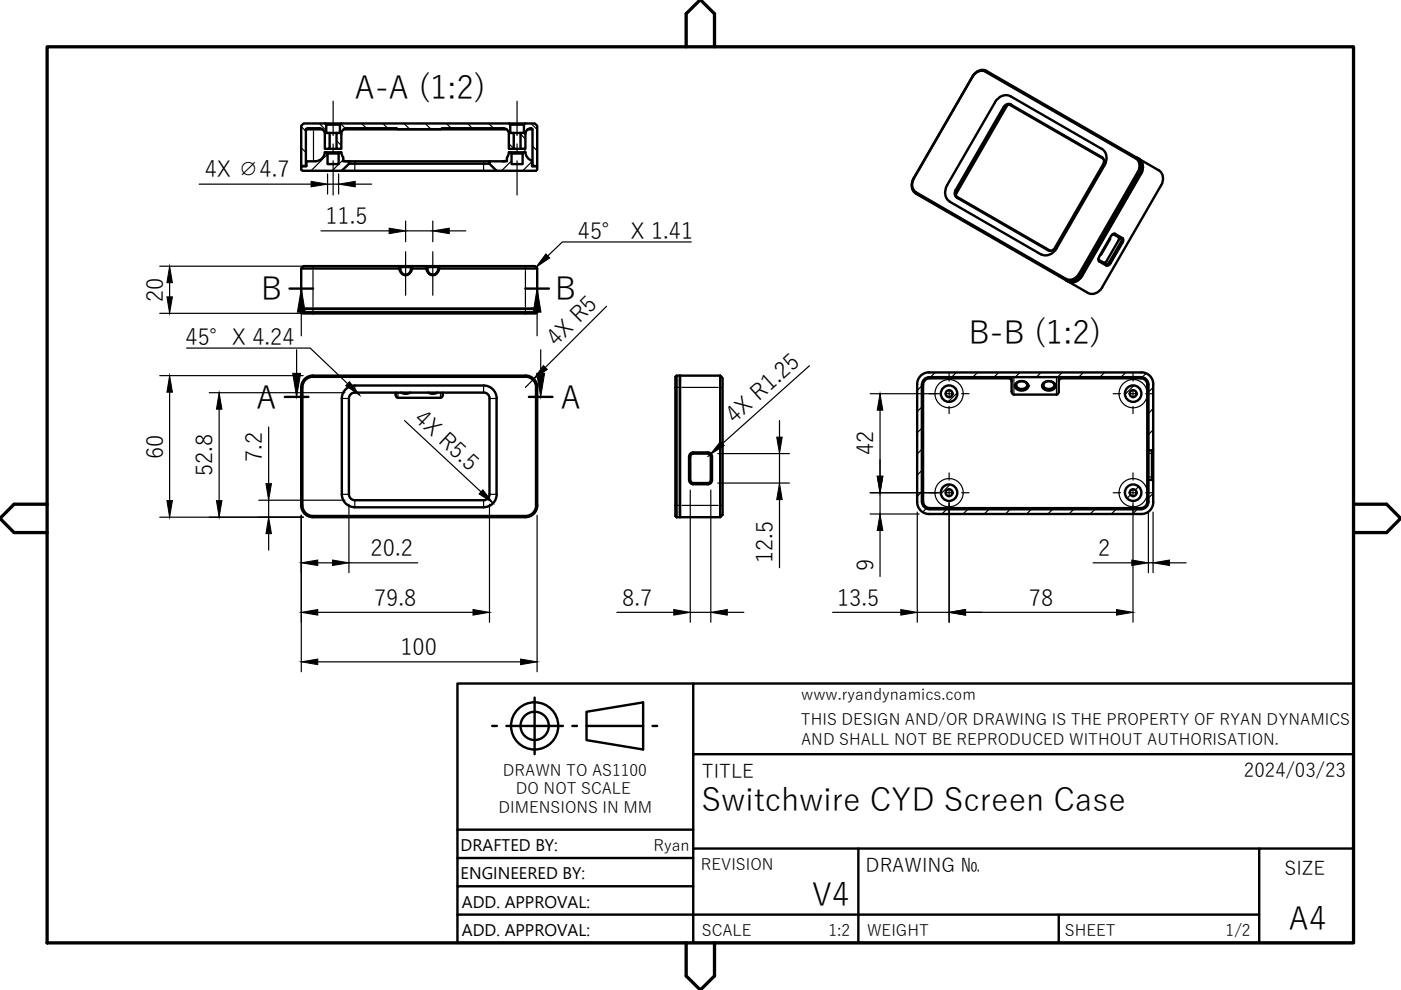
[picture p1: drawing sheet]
<svg xmlns="http://www.w3.org/2000/svg" width="297mm" height="210mm" viewBox="0 0 297 210" stroke-linecap="round" stroke-linejoin="round" font-family="sans-serif">
<!-- layer: Visible -->
<g fill="none" stroke="#000" stroke-width=".51">
<path d="M206.2 16.2a2.31 2.31 0 0 1 3-1.2l36.5 21.1a2.29 2.29 0 0 1 .5 3.2M206.2 16.2l-12.5 21.6a2.31 2.31 0 0 0 .5 3.2M64.9 35.2h.1M64.9 27.4h3.5M66.9 34.2a2.01 2.01 0 0 0 2-1.9h.3l.2 .2v2.3h2.4v-2.3l.3-.2h.3l.4 1.1v.8h1.2v.5l-1.5 1.5h-8.4l-.2-.2v-.7h1.1v-1.1h1.9M67.6 27.2a1.26 1.26 0 0 1 1.3 1.2M68.9 26.2h-4.5l-.5 .5v8.5h1v-7.8l.2-.2h2.5M68.9 26.2l.3 .2v1.8h.7v3.4h-1v-3.2M68.9 26.2h3.4M69.2 26.4h2.9M69.2 32.3h2.9M69.4 32.5h2.4"/>
<path d="M69.9 31.6h1.5M69.9 28.2h1.5M72.5 36.2h32.8M72.8 34.1l.9 .1M72.9 27.4h34.5M74 34.2h29.7M74 34.7h29.7M84.4 27.4l-.4-.2h-10.4a1.26 1.26 0 0 0-1.2 1.2M93.7 27.2h12.9a1.26 1.26 0 0 1 1.3 1.2M93.7 27.2l-.3 .2M107.5 34.1l-1 .1M107.9 32.3h.3l.3 .2v2.3h2.3v-2.3l.3-.2h.3a2 2 0 0 0 1.4 1.8"/>
<path d="M107.9 32.3l-.4 1.1v.8h-3.8v.5l1.6 1.5h8.3l.3-.2v-.7h-1.1v-1.2M107.9 26.2h-35.6l-.2 .2v1.8h-.7v3.4h1v-3.2M107.9 26.2l.3 .2v1.8h.7v3.4h-1v-3.2M107.9 26.2h3.4M108.2 26.4h2.9M108.2 32.3h2.9M108.5 32.5h2.3M108.9 28.2h1.5M108.9 31.6h1.5M111.4 28.4a1.23 1.23 0 0 1 1.2-1.2l.3 .2v7.8h1v-8.5l-.5-.5h-2.1l-.2 .2v1.8h-.7v3.4h1v-3.2M111.9 27.4h1M112.8 35.2h.1"/>
<path d="M200.8 39.3a2.57 2.57 0 0 0 .6 3.5M212.8 22.7l-10.2 17.6M213 22.9l-10.1 17.5a1.19 1.19 0 0 0 .2 1.7M213.5 22.3l-10.8 18.9M214 22.2l19.9 11.5M214.3 22.2l19.3 11.1a1.14 1.14 0 0 1 .3 1.6l-10.2 17.6M214.3 20.4l19.3 11.2M214.3 20.4a2.5 2.5 0 0 0-3.3 1.3l-10.2 17.6M214.3 22.1a1.14 1.14 0 0 0-1.5 .6M214.6 22.3a1.14 1.14 0 0 0-1.6 .6M233.6 31.6a2.5 2.5 0 0 1 .6 3.5M234.2 35.1l-10.2 17.6a2.57 2.57 0 0 1-3.3 1.2"/>
<path d="M240.8 33.6l-31.8-18.4a2.08 2.08 0 0 0-2.8 1l-12.5 21.7a2.11 2.11 0 0 0 .5 2.9M240.8 33.6a2.08 2.08 0 0 1 .4 2.8M241 33.4a2.33 2.33 0 0 1 .6 3.2l-12.6 21.7a2.31 2.31 0 0 1-3 1.1M241.2 36.4l-12.5 21.7M241.4 33.6a2.31 2.31 0 0 1 .5 3.2M241.9 36.8l-12.5 21.7a2.31 2.31 0 0 1-3 1.1M246.2 39.3l-12.5 21.7M63.9 56.9v8.5h50v-8.5h-20.8M84.6 56.4h-20.2l-.5 .5h20.7l.6 1.1 .9 .3 .7-.3 .6-1.1h3v-.5h-3M84.6 56.4l.3 .3M84.6 56.4h2.8M84.6 56.4v.5l.3 .1"/>
<path d="M84.9 56.7h2.2M84.9 57l.3 .9 .7 .4 .8-.3 .4-1M84.9 56.7v.3M87.2 56.7v.3M87.4 56.4l-.3 .3M87.4 56.9l-.3 .1M87.4 56.4v.5M90.4 56.9l.2 .1 .5 1 .5 .3 .8-.3 .5-1 .2-.1-.5 1.1-.8 .3-.8-.3zM90.6 56.7v.3M92.9 56.7v.3M93.1 56.4l-.2 .3M93.1 56.4h-2.7l.2 .3h2.3"/>
<path d="M93.1 56.4h20.3l.5 .5M93.2 56.4v.5M194.2 40.8l31.8 18.3a2.08 2.08 0 0 0 2.7-1M194.2 41.1l31.8 18.3M201.4 42.8l19.3 11.1M202.6 40.3a1.19 1.19 0 0 0 .3 1.6l19.3 11.2a1.15 1.15 0 0 0 1.5-.6M202.8 41.7l19.9 11.5M226 59.4l.4 .2M226.4 59.6l4.3 2.5a2.31 2.31 0 0 0 3-1.2M232.9 54.9l.1 .2M233 55.1l1.5 .9M233.1 54.4a.83 .83 0 0 0-.1 1l1.6 .9a.78 .78 0 0 0 .9-.5"/>
<path d="M235.2 55.6l-.2 .3-.5 .1M235.3 50.6h.1l-2 3.4-.1-.1M235.9 49.7h.2M236.1 49.7l1.6 .9 .1 .4-2.6 4.6M236.4 49.6l1.6 .9a.78 .78 0 0 1 0 1l-2.5 4.3M236.4 49.6a.78 .78 0 0 0-.8 .5l-2.6 4.3M237.1 50.3l.2 .4-.2 .3-2.5 4.3-.2 .3-.4 .1M63.9 66.2v-.7h50v.7M63.9 66.2h50l-.3 .3h-49.5zM65 65.4v.1M66.4 79.6h45M66.4 79.6a2.51 2.51 0 0 0-2.5 2.5"/>
<path d="M111.4 79.6a2.51 2.51 0 0 1 2.5 2.5M112.8 65.4v.1M143.4 79.6l-.2 .3v29.5l.2 .3M152.7 79.6l.5 .6v28.9l-.5 .6zM152.7 79.6h-8.5v30.1M197 79h45M197 78.9a2.51 2.51 0 0 0-2.5 2.6v25a2.51 2.51 0 0 0 2.5 2.5h45a2.51 2.51 0 0 0 2.5-2.5v-4.5l-.3-.3h-.7v4.7a1.6 1.6 0 0 1-1.6 1.6h-44.8a1.64 1.64 0 0 1-1.6-1.6M214.5 80v3a.64 .64 0 0 0 .5 .7h9a.63 .63 0 0 0 .5-.7v-3M242 78.9a2.48 2.48 0 0 1 2.5 2.6v13.7l-.3 .3h-.7v-13.9a1.6 1.6 0 0 0-1.6-1.6h-44.8a1.6 1.6 0 0 0-1.6 1.6M63.9 82.1v25.1M64.1 82.1a2.25 2.25 0 0 1 2.3-2.2h45a2.22 2.22 0 0 1 2.3 2.2M64.1 82.1v25.1"/>
<path d="M83.9 83.2v.4a.64 .64 0 0 0 .5 .7h9a.77 .77 0 0 0 .5-1.1M85.1 83.2a1.89 1.89 0 0 0 1.9 0M90.8 83.2a1.89 1.89 0 0 0 1.9 0M102.5 83.2h-27.3a1.26 1.26 0 0 0-1.2 1.3v20.3a1.26 1.26 0 0 0 1.2 1.3h27.3M102.5 81.7h-27.3a2.75 2.75 0 0 0-2.7 2.8v20.3a2.75 2.75 0 0 0 2.7 2.7l27.3 .1M102.5 83.2a1.26 1.26 0 0 1 1.3 1.3v20.3a1.22 1.22 0 0 1-1.3 1.3M102.5 81.7a2.75 2.75 0 0 1 2.8 2.8M105.3 84.5v20.3M113.6 82.1v25.1M113.9 82.1v25.1M144.1 80.7h.1M146.1 96.8v5"/>
<path d="M146.1 96.8a.88 .88 0 0 1 .9-.9h3.1a.88 .88 0 0 1 .9 .9v5M195.5 81.6v24.8M195.7 81.6v24.8M214.5 80.9a.63 .63 0 0 0-.5-.7h-16.9a1.34 1.34 0 0 0-1.4 1.4M215.5 81.2a1.58 1.58 0 0 1 2.5 .6 1.52 1.52 0 0 1-1.4 1 1.52 1.52 0 0 1-1.4-1zM215.8 81.1a1.28 1.28 0 0 1 2 .5 1.24 1.24 0 0 1-1.2 .9 1.24 1.24 0 0 1-1.2-.9zM221.2 81.2a1.58 1.58 0 0 1 2.6 .6 1.52 1.52 0 0 1-1.4 1 1.52 1.52 0 0 1-1.5-1zM221.5 81.1a1.28 1.28 0 0 1 2 .5 1.24 1.24 0 0 1-1.1 .9 1.24 1.24 0 0 1-1.2-.9zM224.5 80.9a.63 .63 0 0 1 .5-.7h16.9a1.34 1.34 0 0 1 1.3 1.4v24.8a1.34 1.34 0 0 1-1.3 1.3h-44.8a1.39 1.39 0 0 1-1.4-1.3M243.5 95.5v6.2M244.2 95.5v6.2M244.5 95.2v6.8"/>
<path d="M63.9 107.1a2.51 2.51 0 0 0 2.5 2.6h45a2.51 2.51 0 0 0 2.5-2.6M64.1 107.1a2.25 2.25 0 0 0 2.3 2.3h45a2.25 2.25 0 0 0 2.3-2.3M105.3 104.8a2.75 2.75 0 0 1-2.8 2.7M143.4 109.7v-30.1h.7v30.1M143.4 109.7h9.3M144.1 108.6h.1M146.3 101.8l.1-5a.62 .62 0 0 1 .6-.6h3.1a.62 .62 0 0 1 .6 .6v5M146.4 101.8a.62 .62 0 0 0 .6 .6h3.1a.62 .62 0 0 0 .6-.6M151 101.8a.88 .88 0 0 1-.9 .9h-3.1a.88 .88 0 0 1-.9-.9"/>
<circle cx="201.2" cy="83.5" r=".73"/>
<circle cx="201.2" cy="83.5" r="1.75"/>
<circle cx="240.3" cy="83.5" r=".73"/>
<circle cx="240.3" cy="83.5" r="1.75"/>
<circle cx="201.2" cy="104.5" r=".73"/>
<circle cx="201.2" cy="104.5" r="1.75"/>
<circle cx="240.3" cy="104.5" r=".73"/>
<circle cx="240.3" cy="104.5" r="1.75"/>
</g>
<!-- layer: Visible Narrow -->
<g fill="none" stroke="#000" stroke-width=".25">
<path d="M66.5 27.2v.2M66.5 27.8v6.1M75.2 34.2v.5M75.2 34.8v1.3M102.5 34.2v.5M102.5 34.8v1.3M111.3 31.6v.7M66.4 56.5v.4M66.4 57.4v7.6M111.4 56.5v.4M111.4 57.4v7.6M66.4 65.5v.9"/>
<path d="M66.4 79.7v.2M66.5 65.4v.1M111.3 65.4v.1M111.4 65.5v.9M111.4 79.7v.2M197.1 80v.2M214 80v.2M225 80v.2M241.9 80v.2M63.9 82.1h.2M72.5 84.5h1.4M75.2 81.8v1.4"/>
<path d="M84.4 83.3v1M93.4 83.3v1M102.5 81.8v1.4M103.9 84.5h1.3M113.7 82.1h.2M143.2 82.1h.2M143.5 82.1h.6M144.1 82.2h.1M144.6 82.1h7.7M146.1 96.8h.2M147 95.9v.3M150.1 95.9v.3"/>
<path d="M150.7 96.8h.2M152.7 82.1h.5M195.5 81.6h.2M215 80.2v3.3M224 80.2v3.3M243.2 81.6h.3M243.5 96.1h.7M244.3 96.1h.2M63.9 107.2h.2M66.4 109.4v.2M72.5 104.8h1.4M75.2 106.1v1.4"/>
<path d="M102.5 106.1v1.4M103.9 104.8h1.3M111.4 109.4v.2M113.7 107.2h.2M143.2 107.2h.2M143.5 107.2h.6M144.1 107.1h.1M144.6 107.2h7.7M146.1 101.8h.2M147 102.4v.3M150.1 102.4v.3M150.7 101.8h.2"/>
<path d="M152.7 107.2h.5M195.5 106.4h.2M197.1 107.7v.3M241.9 107.7v.3M243.2 106.4h.3M243.5 101.1h.7M244.3 101.1h.2"/>
<circle cx="201.2" cy="83.5" r="3"/>
<circle cx="240.3" cy="83.5" r="3"/>
<circle cx="201.2" cy="104.5" r="3"/>
<circle cx="240.3" cy="104.5" r="3"/>
</g>
<!-- layer: Visible -->
<circle cx="90.4" cy="56.9" r=".25" fill="#000"/>
<!-- layer: TitleBlock -->
<g fill="none" stroke="#000" stroke-width=".51">
<path d="M104.4 153.9h.9M107.4 153.9h12M113.3 147.9v12M121.3 153.9h1M124.4 150.9l12-2v10l-12-2zM124.4 153.9h12M138.3 153.9h1M147 159.9v-15h140v15M147 144.9h-50v31M147 179.9v-20h140v20M147 175.9h-50v6M182 179.9v14h-35v6h35"/>
<path d="M267 179.9h20v20h-20zM267 179.9h-120v14h-50v6h50M147 187.9h-50v6M147 181.9h-50v6M224.5 193.9v6M267 193.9h-85v6h85"/>
<circle cx="113.4" cy="153.9" r="5"/>
<circle cx="113.4" cy="153.9" r="3"/>
</g>
<!-- layer: Border -->
<path d="M148.5 0l-3 2.9v7M148.5 -.1l3 3v7M10 9.9h277v190h-277zM10 106.9h-7l-3 3 3 3h7M287 106.9h7l3 3-3 3h-7M145.5 199.9v7l3 3 3-3v-7" fill="none" stroke="#000" stroke-width=".7"/>
<!-- layer: FD_Dimensions -->
<g fill="none" stroke="#000" stroke-width=".25">
<path d="M42.2 39h23.8M69.4 36.9v4.2M69.4 39h2.4M71.8 36.9v4.2M75.3 39h3.5M33.9 56.4h30.4M36 59.9v3M68.1 49h14.4M86 46.9v4.4M86 49h5.8M91.8 46.9v4.4M95.2 49h3.6"/>
<path d="M33.9 66.4h30.4M33.9 79.6h30.4M128.6 64.9l-13 13M171.6 77.5l-18.4 16.6M36 83.2v22.9M44.4 83.3h28.7M46.5 86.8v19.3M57 90.5v12M85.8 89.2l16.2 15.1M113.1 80.4l-1.7 1.8M150.5 96.4l-.4 .4M152.2 96.2h15.2"/>
<path d="M165.3 89.2v3.5M165.3 96.2v6.2M184.5 83.5h14.6M186.6 87v14M33.9 109.7h30.4M54.9 106.1h18.2M57 106.1v3.6M57 113.1v3.5M63.9 109.3v33.1M67.4 119.3h3.1M74 106.9v14.5M74 119.3h14.6"/>
<path d="M103.8 106.9v25M113.9 109.3v33.1M146.3 103.9v28M150.7 103.9v28M152.2 102.4h15.2M165.3 105.9v14.5M184.5 109h10.4M184.5 104.5h14.6M186.6 104.5v4.5M186.6 112.5v9.7M194.5 108.6v23.3M201.2 106.6v25.3"/>
<path d="M231.8 119.3h8.2M240.2 106.6v25.3M243.5 119.3h1M243.5 108.5v12.9M244.5 108.6v12.8M248 119.3h3.5M67.4 129.8h32.9M130.8 129.8h12.1M146.3 129.8h4.4M154.2 129.8h3.5M176.5 129.8h14.5M194.5 129.8h6.7"/>
<path d="M204.7 129.8h32M67.4 140.3h43"/>
</g>
<g fill="#000" stroke="#000" stroke-width=".21">
<path d="M66 38.5l3.4 .5-3.4 .6zM71.8 39l3.5-.5v1.1zM36 56.4l.6 3.5h-1.2zM82.5 48.4l3.5 .6-3.5 .5zM91.8 49l3.4-.6v1.1zM35.4 62.9h1.2l-.6 3.5zM115.2 77.5l.8 .8-2.9 2.1zM36 79.6l.6 3.6h-1.2zM46.5 83.3l.6 3.5h-1.2zM152.8 93.6l.7 .9-3 1.9zM164.7 92.7h1.1l-.5 3.5zM186.6 83.5l.6 3.5h-1.2z"/>
<path d="M35.4 106.1h1.2l-.6 3.6zM45.9 106.1h1.2l-.6 3.6zM57 109.7l.6 3.4h-1.2zM56.4 102.5h1.2l-.6 3.6zM63.9 119.3l3.5-.6v1.2zM70.5 118.7l3.5 .6-3.5 .6zM102.4 103.9l2.1 2.8-2.9-2zM165.3 102.4l.5 3.5h-1.1zM186 101h1.2l-.6 3.5zM186.6 109l.6 3.5h-1.2zM240 118.7l3.5 .6-3.5 .6zM244.5 119.3l3.5-.6v1.2z"/>
<path d="M63.9 140.3l3.5-.6v1.2zM63.9 129.8l3.5-.6v1.2zM100.3 129.2l3.5 .6-3.5 .6zM110.4 139.7l3.5 .6-3.5 .6zM142.9 129.2l3.4 .6-3.4 .6zM150.7 129.8l3.5-.6v1.2zM191 129.2l3.5 .6-3.5 .6zM201.2 129.8l3.5-.6v1.2zM236.7 129.2l3.5 .6-3.5 .6z"/>
</g>
<!-- layer: Leaders -->
<path d="M115.7 53.8l.8 .9-2.9 2zM74.1 80.9l2.1 2.9-2.9-2z" fill="#000" stroke="#000" stroke-width=".21"/>
<path d="M146.6 51.3h-27.4l-3.1 3M39.6 73.8h26.2l7.9 7.6" fill="none" stroke="#000" stroke-width=".25"/>
<!-- layer: Smart Centers -->
<g fill="none" stroke="#000" stroke-width=".25">
<path d="M70.6 21.5v7.2M70.6 30.5v1.8M70.6 34.1v7.3M109.6 21.5v7.2M109.6 30.5v1.8M109.6 34.1v7.3M86 53.4v9.2M91.8 53.4v9.2M201.2 79.2v1.6M240.2 79.2v1.6M197 83.5h1.5M200.3 83.5h1.8"/>
<path d="M201.2 82.6v1.8M201.2 86.2v1.5M203.9 83.5h1.5M236 83.5h1.6M239.3 83.5h1.8M240.2 82.6v1.8M240.2 86.2v1.5M242.9 83.5h1.6M197 104.5h1.5M200.3 104.5h1.8M201.2 100.3v1.5M201.2 103.6v1.8"/>
<path d="M201.2 107.2v1.5M203.9 104.5h1.5M236 104.5h1.6M239.3 104.5h1.8M240.2 100.3v1.5M240.2 103.6v1.8M240.2 107.2v1.5M242.9 104.5h1.6"/>
</g>
<!-- layer: Hatching -->
<g fill="none" stroke="#000" stroke-width=".25">
<path d="M63.9 31.3l1 1M63.9 26.9l1 .9M67.7 26.2l1.5 1.5M69.4 32.7l-3.4 3.5M69.7 28.2l.2 .2M71.4 29.8l1 1.1M72.3 26.3l1 1M72.8 33.9l-2.4 2.3M76.7 26.2l1 1M81.2 26.2l1 1M85.7 26.2l1.2 1.2M90.2 26.2l1.2 1.2"/>
<path d="M94.7 26.2l1 1M99.1 26.2l1 1M103.6 26.2l1 1M103.9 34.2l-.2 .1M107.9 30.5l1 1M108.5 34.1l-2.1 2.1M110.4 28.4l1 1.1M112.6 26.2l1.3 1.3M112.8 34.3l-2 1.9M112.9 31l1 1M198.3 79l-1 1M202.8 79l-1 1"/>
<path d="M207.3 79l-1.1 1M211.8 79l-1.1 1M216.2 79l-1 1M220.7 79l-1 1M225.2 79l-1 1M229.7 79l-1 1M234.2 79l-1 1M238.7 79l-1 1M243 79.2l-.9 .8M195.5 81.8l-1 1M195.5 86.3l-1 1M195.5 90.8l-1 1"/>
<path d="M195.5 95.2l-1 1M195.5 99.7l-1 1M203 83.3l-2 1.9M240.4 81.7l-1.9 2M244.5 82.2l-1 1M244.5 86.6l-1 1.1M244.5 91.1l-1 1.1M195.5 104.2l-1 1M196.4 107.8l-.8 .8M200.7 108l-1 1M201.4 102.7l-1.9 2M205.2 108l-1 1"/>
<path d="M209.7 108l-1 1M214.2 108l-1 1M218.7 108l-1 1M223.2 108l-1 1M227.6 108l-.9 1M232.1 108l-1 1M236.6 108l-1 1M239.7 104.9l-.8 .8M241.1 108l-1 1M241.4 103.2l-.7 .7M244.5 104.6l-1 1"/>
</g>
<!-- layer: Section Lines -->
<path d="M61.4 61.2h5M111.4 61.2h5M60.4 84.2h5M112.1 84.2h5" fill="none" stroke="#000" stroke-width=".51"/>
<path d="M62.9 74.2v5M63.9 66.2v5M113.9 66.2v5M114.6 74.2v5" fill="none" stroke="#000" stroke-width=".25"/>
<path d="M63.9 61.2l.8 5h-1.6zM62.1 79.2h1.6l-.8 5zM113.9 61.2l.8 5h-1.6zM113.8 79.2h1.7l-.9 5z" fill="#000" stroke="#000" stroke-width=".21"/>
<g font-size="6.7">
<text x="75.2" y="21">A-A (1:2)</text>
<text x="55.3" y="63.7">B</text>
<text x="117.6" y="63.7">B</text>
<text x="205.4" y="73">B-B (1:2)</text>
<text x="54.3" y="86.6">A</text>
<text x="118.9" y="86.6">A</text>
<text x="148.7" y="171.9">Switchwire CYD Screen Case</text>
<text x="172.1" y="192">V4</text>
<text x="273.2" y="197.2">A4</text>
</g>
<g font-size="4.7">
<text x="43.4" y="37.6">4X ∅4.7</text>
<text x="69" y="47.6">11.5</text>
<text x="122.5" y="50.6">45° X 1.41</text>
<text x="34.6" y="64" transform="rotate(-90 34.6 64)">20</text>
<text x="39.3" y="73.1">45°X 4.24</text>
<text x="117.9" y="73.6" transform="rotate(-45 117.9 73.6)">4X R5</text>
<text x="87.6" y="89" transform="rotate(43 87.6 89)">4X R5.5</text>
<text x="155.7" y="89.9" transform="rotate(-42 155.7 89.9)">4X R1.25</text>
<text x="34.6" y="97.3" transform="rotate(-90 34.6 97.3)">60</text>
<text x="45.1" y="101" transform="rotate(-90 45.1 101)">52.8</text>
<text x="55.6" y="98" transform="rotate(-90 55.6 98)">7.2</text>
<text x="185.2" y="96.5" transform="rotate(-90 185.2 96.5)">42</text>
<text x="78.6" y="117.9">20.2</text>
<text x="163.9" y="119.5" transform="rotate(-90 163.9 119.5)">12.5</text>
<text x="232.8" y="117.9">2</text>
<text x="185.2" y="121.2" transform="rotate(-90 185.2 121.2)">9</text>
<text x="79.3" y="128.4">79.8</text>
<text x="131.9" y="128.4">8.7</text>
<text x="177.5" y="128.4">13.5</text>
<text x="218.1" y="128.4">78</text>
<text x="84.9" y="138.9">100</text>
</g>
<g font-size="4">
<text x="148.8" y="164.9">TITLE</text>
<text x="263.7" y="164.8">2024/03/23</text>
<text x="183.5" y="184.9">DRAWING №</text>
<text x="272.4" y="185.5">SIZE</text>
</g>
<g font-size="3.6">
<text x="97.7" y="180.4">DRAFTED BY:</text>
<text x="97.7" y="186.5">ENGINEERED BY:</text>
<text x="97.9" y="192.5">ADD. APPROVAL:</text>
<text x="97.9" y="198.5">ADD. APPROVAL:</text>
</g>
<g font-size="3.3">
<text x="169.9" y="148.4">www.ryandynamics.com</text>
<text x="169.8" y="153.7">THIS DESIGN AND/OR DRAWING IS THE PROPERTY OF RYAN DYNAMICS</text>
<text x="169.8" y="157.9">AND SHALL NOT BE REPRODUCED WITHOUT AUTHORISATION.</text>
<text x="106.6" y="164.4">DRAWN TO AS1100</text>
<text x="105.7" y="172.4">DIMENSIONS IN MM</text>
<text x="109.4" y="168.3">DO NOT SCALE</text>
<text x="138.6" y="180.5">Ryan</text>
<text x="148.6" y="184.4">REVISION</text>
<text x="148.8" y="198.4">SCALE</text>
<text x="175.6" y="198.5">1:2</text>
<text x="183.8" y="198.4">WEIGHT</text>
<text x="225.8" y="198.5">SHEET</text>
<text x="259.9" y="198.4">1/2</text>
</g>
</svg>
